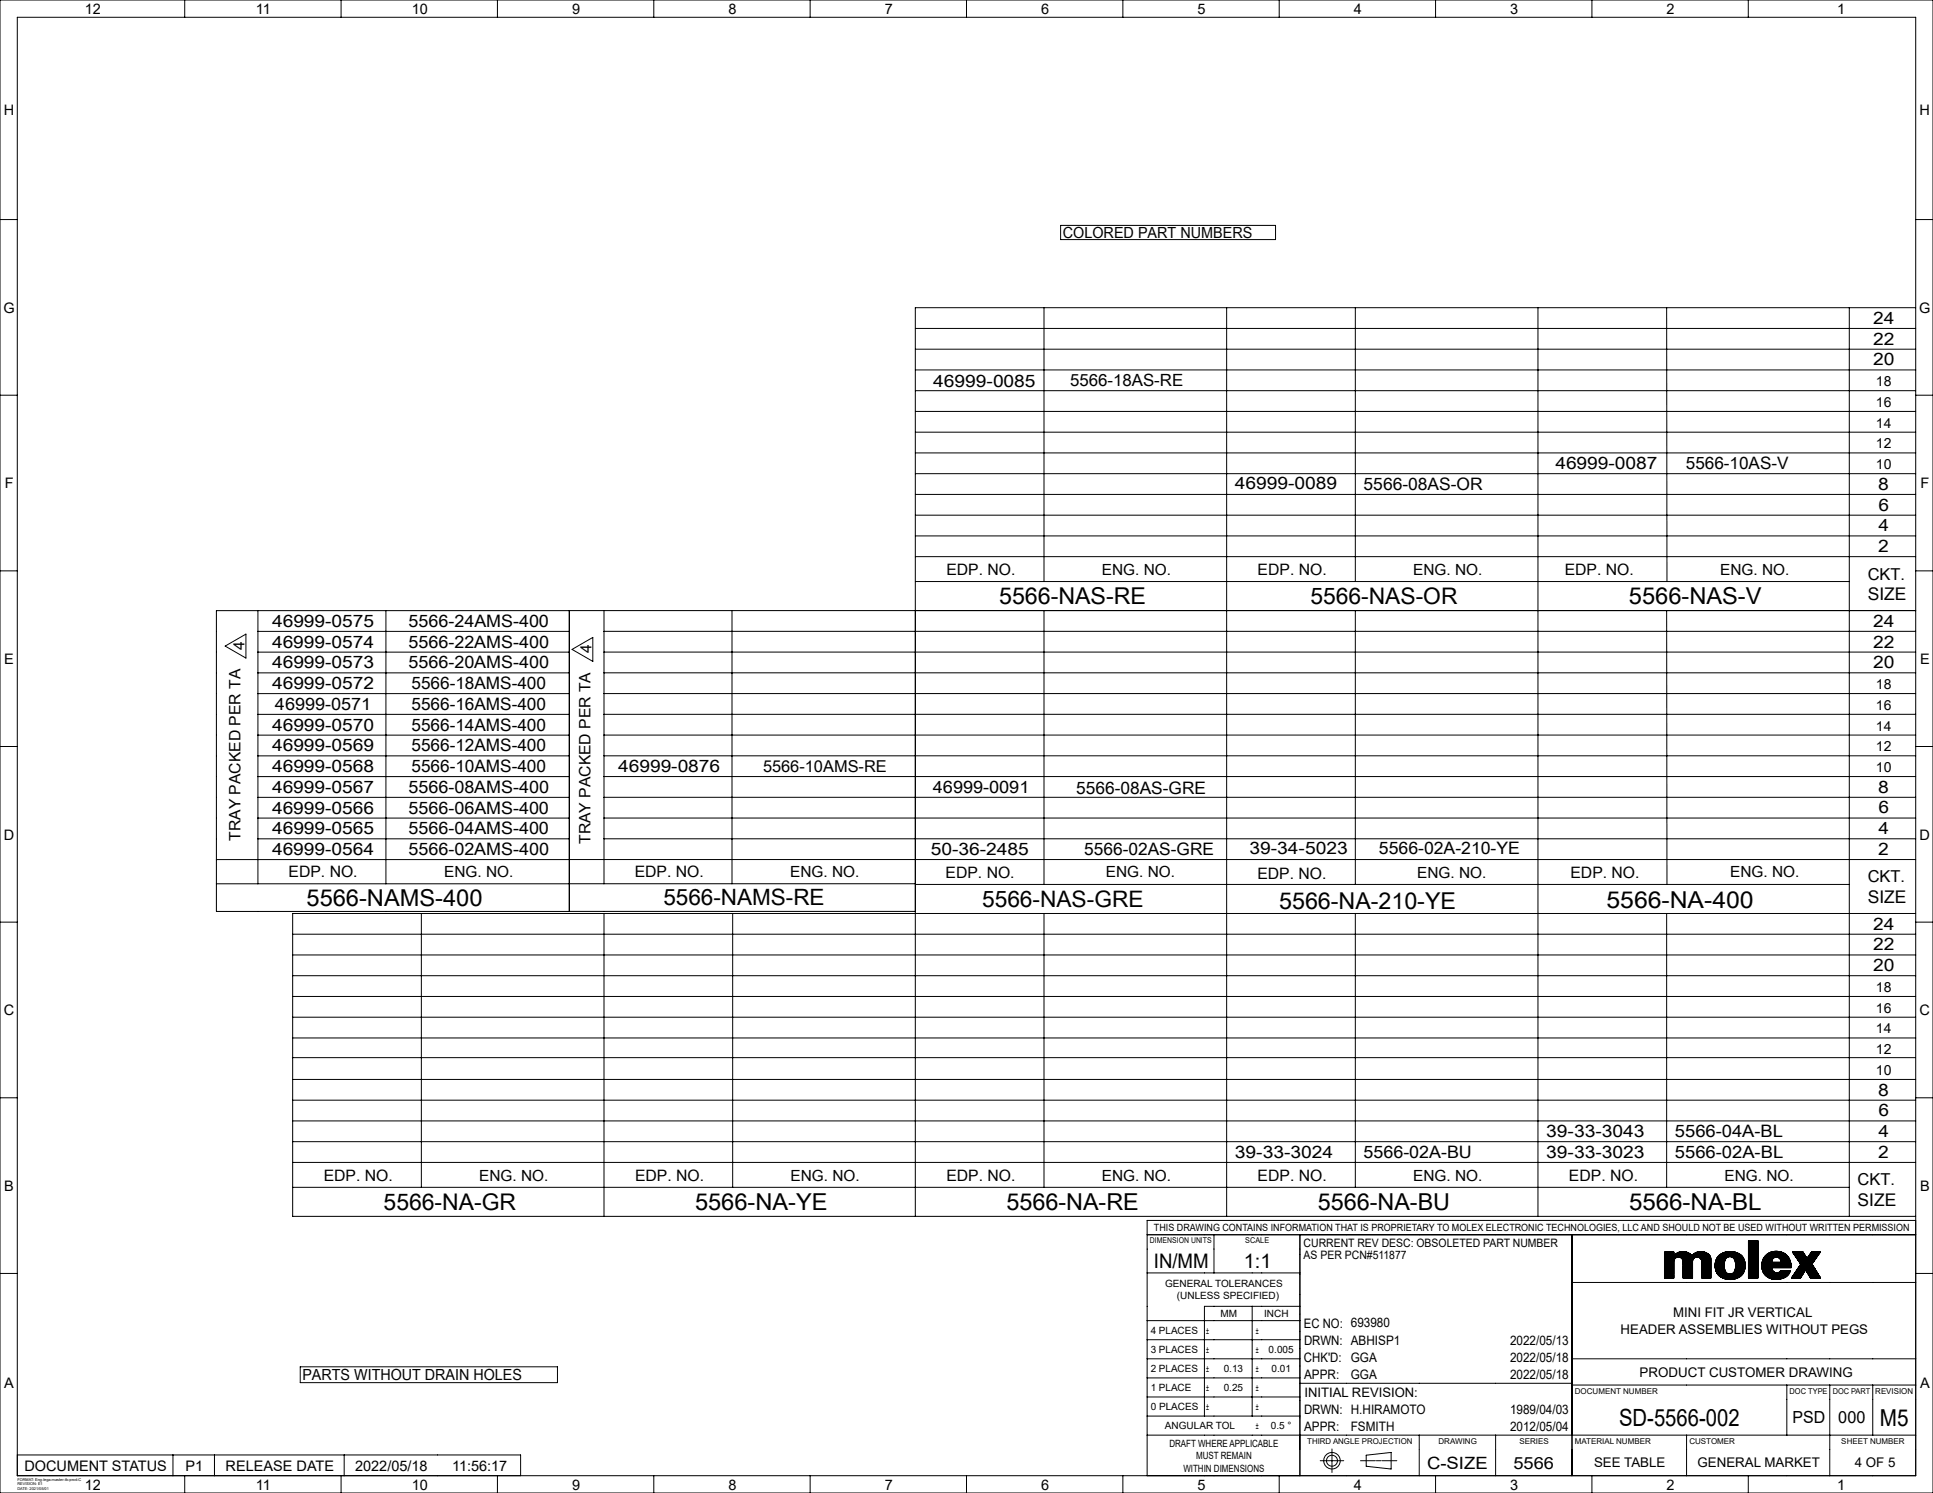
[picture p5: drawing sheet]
<svg xmlns="http://www.w3.org/2000/svg" width="559mm" height="432mm" viewBox="0 0 559 432" stroke-linecap="round" stroke-linejoin="round" font-family="sans-serif">
<g fill="none" stroke="#000" stroke-width=".29">
<path d="M0 0h558.8v431.8h-558.8zM5 5h548.8v421.8h-548.8zM53.4 0v5M98.6 0v5M143.8 0v5M189 0v5M234.2 0v5M279.4 0v5M324.6 0v5M369.8 0v5M415 0v5M460.2 0v5"/>
<path d="M505.4 0v5M0 63.5h5M306.6 65.2h62.1v4.1h-62.1zM553.8 63.5h5M264.6 95h289.2M301.8 89v79.2M354.6 89v262.8M391.8 89v79.2M444.6 89v262.8M481.8 89l.1 79.2M534.6 89v262.8M553.8 89h-289.2v262.8"/>
<path d="M0 114.3h5M264.6 119h289.2M264.6 113h289.2M264.6 107h289.2M264.6 101h289.2M553.8 114.3h5M264.6 137h289.2M264.6 131h289.2M264.6 125h289.2M264.6 155h289.2M264.6 149h289.2M264.6 143h289.2"/>
<path d="M0 165.1h5M74.6 176.6v79M111.6 176.6v79M174.6 176.6v79M211.6 176.6v79M264.6 168.2h270M264.6 161h289.2M301.8 176.6v79.2M391.8 176.6v79.2M481.8 176.6l.1 79.2M553.8 165.1h5M553.8 176.6h-389.2v87"/>
<path d="M65.1 186.9l6-3.5v6.9zM74.6 182.6h90M74.6 188.6h90M74.6 194.6h90M165.4 187.8l6-3.4v6.9zM174.6 182.6h90M264.6 182.6h289.2M553.8 188.6h-379.2M553.8 194.6h-379.2M0 215.9h5M74.6 200.6h90M74.6 206.6h90"/>
<path d="M74.6 212.6h90M74.6 218.6h90M553.8 215.9h5M553.8 200.6h-379.2M553.8 206.6h-379.2M553.8 212.6h-379.2M553.8 218.6h-379.2M74.6 224.6h90M74.6 230.6h90M74.6 236.6h90M553.8 224.6h-379.2M553.8 230.6h-379.2"/>
<path d="M553.8 236.6h-379.2M74.6 242.6h90M264.6 255.8h270M264.6 255.6h-202M553.8 242.6h-379.2M553.8 248.6h-491.2M0 266.7h5M84.6 276.2h469.2M84.6 270.2h469.2M121.8 264.2v79.2M174.6 264.2v87.6M211.8 264.2v79.2"/>
<path d="M264.6 263.6h-202v-87h102v87M301.8 264.2v79.2M391.8 264.2v79.2M481.8 264.2v79.2M553.8 266.7h5M553.8 264.2h-469.2v87.6h469.2M84.6 294.2h469.2M84.6 288.2h469.2M84.6 282.2h469.2M0 317.5h5M84.5 305.9h469.2M84.6 300.2h469.2"/>
<path d="M84.6 318.2h469.2M84.6 312.2h469.2M553.8 317.5h5M84.6 336.2h469.2M84.6 324.2h469.2M84.6 330.2h469.2M84.6 343.4h450M331.6 357.1h222.2M350.9 357.1v11.1M375.8 357.1v69.7M454.4 357.1v69.7M505.4 358.8h2.8"/>
<path d="M505.4 358.8v10.8M505.5 358.8l-.1 .1M505.6 358.8l-.2 .2M505.6 358.8l-.2 .3 .3-.3M505.7 358.8l-.3 .3M505.8 358.8l-.4 .4M505.9 358.8l-.5 .5M506 358.8l-.6 .6M506.1 358.8l-.7 .7M506.2 358.8l-.8 .8M506.3 358.8l-.9 .9M506.5 358.8l-1.1 1.1"/>
<path d="M506.6 358.8l-1.2 1.2M506.8 358.8l-1.4 1.4M506.9 358.8l-1.5 1.5M507.1 358.8l-1.7 1.7 1.7-1.7M507.2 358.8l-1.8 1.8M507.4 358.8l-2 2M507.5 358.8l-2.1 2.1M507.7 358.8l-2.3 2.3M507.8 358.8l-2.4 2.4M508 358.8l-2.6 2.6M508.1 358.8l-2.7 2.7M508.2 360l-2.8 2.8"/>
<path d="M508.2 359.9l-2.8 2.8M508.2 359.8l-2.8 2.8M508.2 359.7l-2.8 2.8M508.2 359.6l-2.8 2.8M508.2 359.5l-2.8 2.8M508.2 359.4l-2.8 2.8M508.2 359.3l-2.8 2.8M508.2 359.2l-2.8 2.8M508.2 359.1l-2.8 2.8M508.2 359l-2.8 2.8M508.2 358.9l-2.8 2.8M508.2 358.9l-2.8 2.7"/>
<path d="M508.2 358.8v10.8M553.8 353h-222.2v73.8M0 368.3h5M331.6 368.2h44.2M362 377.8v31.8M375.8 377.8h-27.6v31.8M454.4 370.9h99.4M481.2 369.2l2.7-2.7-2.7 2.8M481.2 368.1l2.7-2.6-2.7 2.8M481.2 366.9l5-4.9-5 5.1M481.2 365.7l2.7-2.7-2.7 2.8M481.2 365l2.7-2.7-2.7 2.8"/>
<path d="M481.2 364.2l2.1-2.1-2.1 2.1M481.2 363.5l1.4-1.4-1.4 1.4M481.2 363.2l1.1-1.1-1.1 1.1M481.2 362.5l.4-.4-.4 .4M481.2 369.6h2.7M481.2 362.1h2.7M481.2 362.1v7.5M481.2 362.1v.1M481.3 362.1l-.1 .1M481.3 362.1l-.1 .2M481.4 369.6l2.5-2.4-2.4 2.4M481.4 362.1l-.2 .3"/>
<path d="M481.7 362.1l-.5 .5M481.8 362.1l-.6 .7M481.9 362.1l-.7 .8M482 362.1l-.8 .8M482.1 362.1l-.9 1M482.1 369.6l1.8-1.6-1.7 1.6M482.4 362.1l-1.2 1.3M482.4 369.6l1.5-1.3-1.4 1.3M482.7 362.1l-1.5 1.6M482.8 362.1l-1.6 1.7M482.9 362.1l-1.7 1.8M483 362.1l-1.8 1.9"/>
<path d="M483.1 362.1l-1.9 2M483.2 369.6l.7-.6-.7 .6M483.4 362.1l-2.2 2.3M483.5 369.6l.4-.3-.3 .3M483.5 362.1l-2.3 2.4M483.7 362.1l-2.5 2.5M483.7 362.1l-2.5 2.6M483.8 362.1l-2.6 2.7M483.9 364.9a1.34 1.34 0 0 1 1.3-1.3 1.34 1.34 0 0 1 1.4 1.3M483.9 368.6l-1 1M483.9 368.5l-1.2 1.1M483.9 368.4l-1.3 1.2"/>
<path d="M483.9 368.1l-1.6 1.5M483.9 367.8l-1.9 1.8M483.9 367.7l-2 1.9M483.9 367.5l-2.1 2.1 2.1-2.1M483.9 367.4l-2.3 2.2M483.9 367.1l-2.6 2.5M483.9 366.9l-2.7 2.7M483.9 366.8l-2.7 2.8M483.9 366.8l-2.7 2.7M483.9 366.6l-2.7 2.8M483.9 366.3l-2.7 2.8M483.9 366.2l-2.7 2.8"/>
<path d="M483.9 366.2l-2.7 2.7M483.9 366l-2.7 2.8M483.9 365.9l-2.7 2.8M483.9 365.8l-2.7 2.8M483.9 365.7l-2.7 2.7M483.9 365.6l-2.7 2.8M483.9 365.3l-2.7 2.8M483.9 365.2l-2.7 2.8M483.9 365.1l-2.7 2.7M483.9 365l-2.7 2.7M483.9 364.9l-2.7 2.8M483.9 369.6h-.1"/>
<path d="M483.9 369.5l-.1 .1M483.9 369.5l-.2 .1M483.9 369.2l-.5 .4M483.9 369l-.6 .6M483.9 368.8l-.9 .8M483.9 368.7l-1 .9M483.9 364.9v4.7M483.9 362.1v1.1a3.4 3.4 0 0 1 5.2 0 3.4 3.4 0 0 1 4.9-.3M483.9 364.8l-2.7 2.7M483.9 362.9l-2.7 2.7M483.9 362.7l-2.7 2.8M483.9 362.6l-2.7 2.8"/>
<path d="M483.9 362.6l-2.7 2.7M483.9 362.4l-2.7 2.8M483.9 362.1l-2.7 2.8M483.9 364.7l-2.7 2.7M483.9 364.6l-2.7 2.8M484 364.4l-2.8 2.8M484 364.3l-2.8 2.8M484.5 362.6l-3.3 3.3M484.7 362.5l-3.5 3.5M485 362.3l-3.8 3.8M485.2 362.2l-4 4M485.4 362.2l-4.2 4.1"/>
<path d="M485.5 362.1l-4.3 4.3M485.6 362.1l-4.4 4.4M485.8 362l-4.6 4.6M485.9 362l-4.7 4.7M486 362l-4.8 4.8M486.3 362l-1.9 1.8M486.4 364.2l1.8-1.8-1.8 1.8M486.5 362l-1.8 1.7M486.6 364.9v4.7h2.7M486.6 362l-1.7 1.6M486.6 362l-1.6 1.6M486.7 362l-1.6 1.6"/>
<path d="M486.9 362l-1.7 1.6M486.9 362l-1.5 1.6 1.6-1.6M487.1 362l-1.6 1.6M487.2 362l-1.6 1.6M487.3 362.1l-1.6 1.5M487.4 369.6l1.9-1.8-1.9 1.8M487.4 362.1l-1.7 1.6M487.5 362.1l-1.7 1.6M487.5 362.1l-1.6 1.6M487.6 362.1l-1.7 1.7M487.7 362.2l-1.7 1.6M487.8 362.2l-1.7 1.7 1.7-1.7"/>
<path d="M487.9 362.3l-1.7 1.7M488 362.3l-1.8 1.7M488 362.3l-1.7 1.8M488.1 369.6l1.2-1.1-1.2 1.1M488.1 362.4l-1.8 1.7M488.3 362.5l-1.9 1.8M488.4 362.5l-1.9 1.9M488.4 362.6l-1.9 1.9M488.5 362.6l-2 1.9M488.5 362.6l-2 2M488.6 362.7l-2.1 2M488.6 362.7l-2 2.1"/>
<path d="M488.7 362.8l-2.1 2.1M488.8 362.8l-2.2 2.2M488.8 369.6l.5-.4-.4 .4M488.8 362.9l-2.2 2.3 2.3-2.3M488.9 363l-2.3 2.3M489 363l-2.4 2.5M489 363.1l-2.4 2.4M489 363.1l-2.4 2.5M489.1 369.6h.1M489.3 369.6v-4.7a1.34 1.34 0 0 1 1.3-1.3 1.34 1.34 0 0 1 1.4 1.3v4.7M489.3 369.6h.1M489.3 369.4l-.3 .2"/>
<path d="M489.3 369.3l-.3 .3M489.3 369l-.6 .6M489.3 368.9l-.7 .7M489.3 368.8l-.9 .8M489.3 368.7l-.9 .9M489.3 368.6l-1 1M489.3 368.3l-1.3 1.3M489.3 368.2l-1.5 1.4M489.3 368l-1.6 1.6 1.6-1.6M489.3 367.9l-1.8 1.7M489.3 367.6l-2.1 2M489.3 367.5l-2.2 2.1"/>
<path d="M489.3 367.3l-2.3 2.3 2.3-2.3M489.3 367.2l-2.5 2.4M489.3 367l-2.6 2.6M489.3 366.9l-2.7 2.7 2.7-2.6M489.3 366.6l-2.7 2.9M489.3 366.4l-2.7 2.8M489.3 366.3l-2.7 2.8M489.3 366.3l-2.7 2.7M489.3 366.1l-2.7 2.8M489.3 365.8l-2.7 3M489.3 365.7l-2.7 2.8M489.3 365.6l-2.7 2.8"/>
<path d="M489.3 365.5l-2.7 2.8M489.3 365.4l-2.7 2.8M489.3 365.3l-2.7 2.8M489.3 365.2l-2.7 2.8M489.3 365.1l-2.7 2.8M489.3 364.8l-2.7 3M489.3 364.7l-2.7 2.8M489.3 364.5l-2.7 2.9M489.4 364.4l-2.8 2.9M489.5 364.2l-2.9 3M489.7 362.6l-3.1 3.2M490.2 362.3l-3.6 3.6 3.4-3.5"/>
<path d="M490.2 363.6l1.6-1.6-1.9 1.7M490.4 362.2l-3.8 3.9M490.5 363.6l1.6-1.6-1.7 1.6M490.6 362.2l-4 4M490.7 362.1l-4.1 4.1M490.8 363.6l1.7-1.5-1.6 1.5M490.8 362.1l-4.2 4.3M491 362l-4.4 4.5M491.1 362l-4.5 4.5M491.2 362l-4.6 4.7M491.3 362l-4.7 4.8M491.5 362l-4.9 5 4.9-5"/>
<path d="M491.7 362l-5.1 5.1M491.7 364.2l1.8-1.7-1.7 1.7M491.9 364.6l1.9-1.9-1.9 1.9M491.9 362l-1.6 1.6M492 369.5l2.6-2.5-2.6 2.6M492 368.5l2.6-2.6-2.6 2.7M492 367.8l2.6-2.6-2.6 2.7M492 367l2.6-2.5-2.6 2.7M492 369.6h2.6M492.2 362l-1.6 1.6M492.3 362l-1.6 1.6M492.6 369.6l2-1.9-2 1.9"/>
<path d="M492.6 362.1l-1.6 1.5M492.7 362.1l-1.6 1.5M492.7 362.1l-1.5 1.6M492.8 362.2l-1.6 1.5M492.9 362.2l-1.6 1.5M493 362.2l-1.6 1.6M493 362.2l-1.5 1.6 1.6-1.5M493.2 362.3l-1.7 1.6M493.2 362.3l-1.6 1.7M493.3 362.4l-1.7 1.6M493.4 362.4l-1.7 1.7M493.6 362.5l-1.8 1.8"/>
<path d="M493.6 362.6l-1.7 1.7M493.7 362.6l-1.8 1.8M493.7 362.6l-1.8 1.9M493.9 362.8l-1.9 1.9M494 362.8l-2 2M494 362.9l.6 1.2M494 362.9l-2 2.1M494.1 362.9l-2.1 2.1M494.1 363l-2.1 2.1M494.2 363l-2.2 2.2M494.2 363.1l-2.2 2.2M494.2 363.1l-2.2 2.3"/>
<path d="M494.3 363.2l-2.3 2.3M494.3 363.2l-2.3 2.5M494.4 363.3l-2.4 2.4M494.4 363.4l-2.4 2.4M494.4 363.4l-2.4 2.6M494.5 363.5l-2.5 2.5M494.5 363.6l-2.5 2.5M494.5 363.7l-2.5 2.6M494.5 363.8l-2.5 2.8M494.6 364l-2.6 2.7M494.6 369.6h-.1M494.6 369.5l-.1 .1"/>
<path d="M494.6 369.4l-.2 .2M494.6 369.2l-.4 .4M494.6 369.1l-.5 .5M494.6 369l-.6 .6M494.6 368.9l-.7 .7M494.6 368.8l-.8 .8M494.6 368.7l-1 .9M494.6 368.5l-1.1 1.1M494.6 368.4l-1.3 1.2M494.6 368.3l-1.3 1.3M494.6 368.2l-1.4 1.4M494.6 368.1l-1.6 1.5"/>
<path d="M494.6 368l-1.6 1.6M494.6 367.9l-1.7 1.7M494.6 367.8l-1.9 1.8M494.6 367.5l-2.2 2.1M494.6 367.4l-2.3 2.2M494.6 367.3l-2.3 2.3M494.6 367.2l-2.5 2.4M494.6 367.1l-2.6 2.5M494.6 366.8l-2.6 2.6M494.6 366.7l-2.6 2.6M494.6 366.6l-2.6 2.6M494.6 366.5l-2.6 2.6"/>
<path d="M494.6 366.4l-2.6 2.6M494.6 366.2l-2.6 2.7 2.6-2.6M494.6 366.1l-2.6 2.6M494.6 365.8l-2.6 2.6M494.6 365.6l-2.6 2.7M494.6 365.5l-2.6 2.7 2.6-2.6M494.6 365.3l-2.6 2.7M494.6 365l-2.6 2.7M494.6 364.9l-2.6 2.7M494.6 364.9l-2.6 2.6M494.6 364.7l-2.6 2.7M494.6 364.6l-2.6 2.7"/>
<path d="M494.6 364.3l-2.6 2.7M494.6 364.2l-2.6 2.7M494.6 364.1l-2.6 2.6M494.6 364.1v5.5M496.3 363.8a4.3 4.3 0 0 0 1 5.4M497.1 362.9l-.5 .6M497.4 369.3l1.5-1.4-1.5 1.4M497.5 362.7l-1.1 1.1M497.7 362.5l-1.5 1.5M498 362.4l-1.9 1.9M498.1 362.4l-2 2M498.3 362.3l-2.3 2.2"/>
<path d="M498.4 366l-2.1 2.1M498.4 365.9l-2.1 2.2M498.4 366.1l-2 2.1M498.4 365.8l-2.1 2.2M498.4 366.2l-2 2.1M498.4 366.3l-2 2M498.4 365.7l-2.2 2.2M498.4 366.4l-1.9 2 2-1.9M498.4 365.5l-2.2 2.4M498.5 365.5l-2.4 2.3M498.5 366.5l-2 2M498.5 365.3l-2.4 2.4"/>
<path d="M498.5 362.2l-2.5 2.5M498.5 366.6l-1.9 2M498.5 366.7l-1.8 2 1.8-1.9M498.5 365.2l-2.4 2.5M498.5 365.1l-2.4 2.5M498.5 366.9l-1.8 1.8M498.5 365l-2.5 2.5M498.5 367l-1.7 1.8M498.6 362.2l-2.7 2.6M498.6 367.1l-1.8 1.7M498.6 367.1l-1.8 1.8M498.6 364.8l-2.6 2.6"/>
<path d="M498.6 367.2l-1.7 1.7M498.6 364.6l-2.6 2.7M498.6 367.3l-1.5 1.8M498.7 364.5l-2.7 2.7M498.7 367.5l-1.6 1.6M498.7 364.4l-.3 1.6 .3 1.5M498.7 364.4a1.47 1.47 0 0 1 1.4-1 1.47 1.47 0 0 1 1.4 1M498.7 364.4l-2.8 2.8M498.7 362.1l-2.8 2.9M498.8 367.7l-1.6 1.5M498.8 367.8l-1.5 1.4M498.9 364.1l-3 3"/>
<path d="M498.9 362.1l-3 3M498.9 367.9l-1.4 1.5M499 368l-1.4 1.4M499 368.1l-1.3 1.3M499.1 362.1l-3.3 3.2M499.1 368.1l-1.4 1.4M499.1 362l-3.3 3.3M499.2 368.2l-1.4 1.3M499.2 368.2l-1.3 1.3M499.3 368.3l-1.4 1.3M499.3 362l-3.5 3.5M499.3 368.3l-1.3 1.3"/>
<path d="M499.4 362l-3.6 3.6M499.4 368.3l-1.3 1.3M499.5 368.4l-1.3 1.3 1.3-1.3M499.5 362l-3.7 3.7M499.6 362l-3.8 3.8M499.6 368.4l-1.3 1.3M499.7 368.4l-1.3 1.4 1.4-1.3M499.8 362l-4 3.9M499.9 368.5l-1.4 1.3M499.9 361.9l-4.1 4.1M499.9 361.9l-4.1 4.2M500 368.5l-1.4 1.3"/>
<path d="M500 368.5l-1.3 1.4M500.1 361.9l-4.3 4.3M500.2 368.5l-1.5 1.4M500.2 361.9l-4.4 4.4M500.2 361.9l-4.4 4.5M500.3 368.5l-1.5 1.4M500.3 363.5l1.4-1.3-1.3 1.3M500.4 368.5l-1.5 1.4M500.4 361.9l-4.6 4.6M500.5 362l-4.7 4.7 4.7-4.7M500.5 368.4l-1.5 1.5M500.6 362l-4.8 4.8"/>
<path d="M500.7 368.4l-1.6 1.6M500.8 362l-4.9 4.9M500.9 362l-5 5M501 362l-1.7 1.7M501.1 362l-1.6 1.5M501.2 362l-1.5 1.5M501.3 362.1l-1.5 1.4M501.4 362.1l-1.5 1.3M501.5 362.1l-1.4 1.3M501.5 364.4a3.2 3.2 0 0 1-.9 4 1.47 1.47 0 0 1-1.9-.9M501.5 362.1l-1.3 1.3M501.5 364.5l1.7-1.6-1.7 1.7"/>
<path d="M501.6 362.1l-1.4 1.3M501.8 362.2l-1.3 1.3M501.9 362.2l-1.3 1.3M502 362.3l-1.3 1.3M502.1 362.3l-1.3 1.3M502.2 362.4l-1.3 1.3M502.3 362.4l-1.4 1.3M502.3 362.4l-1.3 1.3M502.4 362.5l-1.4 1.3M502.5 362.5l-1.4 1.3M502.5 362.5l-1.3 1.4M502.6 362.6l-1.4 1.4"/>
<path d="M502.7 362.6l-1.4 1.5M502.8 362.7l-1.5 1.4M502.9 362.7l-1.5 1.6 1.5-1.6M503 362.8l-1.6 1.5M503 362.8a4.1 4.1 0 0 1 1.1 5.1 4.1 4.1 0 0 1-4.7 2.1l-2.1-.8M503 362.8a4.9 4.9 0 0 0-6.7 1M503.1 362.8l-1.6 1.6M503.2 363l-1.6 1.6M503.3 363l-1.7 1.7M503.3 363l-1.7 1.8M503.4 363.1l-1.8 1.8M503.5 363.1l-1.9 1.9"/>
<path d="M503.5 363.2l-1.8 1.8M503.5 363.2l-1.8 1.9M503.6 363.3l-1.9 1.9M503.6 363.3l-1.9 2M503.7 363.4l-2 2M503.7 363.4l-2 2.1M503.7 368.6l-.5 .5M503.8 363.5l-2.1 2.1 2.1-2M503.8 363.6l-2 2.2M503.9 363.7l-2.1 2.2M503.9 363.8l-2.1 2.2M504 368.2l-1.1 1.1"/>
<path d="M504 363.8l-2.2 2.3M504 363.9l-2.2 2.3M504 364l-2.3 2.3M504.1 364l-2.4 2.4M504.1 368l-1.5 1.5M504.1 364.1l-2.4 2.4M504.1 367.9l-1.6 1.6M504.1 364.2l-2.4 2.4M504.2 364.2l-2.5 2.6M504.2 364.3l-2.5 2.6M504.2 367.7l-2 1.9M504.2 364.4l-2.6 2.6"/>
<path d="M504.3 364.5l-2.7 2.7M504.3 367.5l-2.3 2.2M504.3 364.5l-2.7 2.8M504.3 364.6l-2.8 2.8M504.3 364.7l-2.9 2.9M504.3 367.3l-2.4 2.5M504.4 364.8l-3 3M504.4 367.2l-2.6 2.6M504.4 364.8l-5.2 5.2 1.6-1.7M504.4 364.9l-5.1 5.1M504.4 367.1l-2.8 2.8M504.4 365l-5 5"/>
<path d="M504.4 366.9l-3 3M504.4 365.1l-4.8 4.9 4.9-4.8M504.5 366.8l-3.1 3.1M504.5 365.3l-4.8 4.8M504.5 366.7l-3.3 3.3M504.5 365.4l-4.7 4.7M504.5 366.5l-3.4 3.5M504.5 365.5l-4.5 4.6M504.5 366.4l-3.6 3.6M504.5 365.6l-4.4 4.5M504.5 366.4l-3.7 3.6M504.5 366.2l-3.8 3.8"/>
<path d="M504.5 365.7l-4.3 4.4M504.5 365.8l-4.2 4.3M504.5 366.1l-3.9 4M504.5 366l-4 4.1M504.5 365.9l-4.1 4.2M505.4 369.6h2.8M508.2 369.6h-.1M508.2 369.5l-.1 .1M508.2 369.5l-.2 .1M508.2 369.4l-.3 .2M508.2 369.3l-.4 .3M508.2 369.2l-.4 .4"/>
<path d="M508.2 369.1l-.6 .5M508.2 369l-.6 .6M508.2 368.9l-.7 .7M508.2 368.8l-.9 .8M508.2 368.7l-.9 .9M508.2 368.6l-1 1M508.2 368.5l-1.2 1.1M508.2 368.4l-1.3 1.2M508.2 368.3l-1.3 1.3M508.2 368.2l-1.5 1.4M508.2 368.1l-1.6 1.5M508.2 368l-1.6 1.6"/>
<path d="M508.2 367.9l-1.7 1.7M508.2 367.8l-1.9 1.8M508.2 367.6l-2 2 2-1.9M508.2 367.5l-2.2 2.1M508.2 367.4l-2.3 2.2M508.2 367.3l-2.3 2.3M508.2 367.2l-2.5 2.4M508.2 367.1l-2.6 2.5M508.2 366.9l-2.7 2.7M508.2 366.9l-2.8 2.7M508.2 366.8l-2.8 2.8M508.2 366.6l-2.8 2.8"/>
<path d="M508.2 366.6l-2.8 2.7M508.2 366.5l-2.8 2.8M508.2 366.3l-2.8 2.8M508.2 366.3l-2.8 2.7M508.2 366.2l-2.8 2.8M508.2 366l-2.8 2.8M508.2 365.9l-2.8 2.8M508.2 365.9l-2.8 2.7M508.2 365.7l-2.8 2.8M508.2 365.6l-2.8 2.8M508.2 365.6l-2.8 2.7M508.2 365.4l-2.8 2.8"/>
<path d="M508.2 365.3l-2.8 2.8M508.2 365.2l-2.8 2.8M508.2 365.1l-2.8 2.8M508.2 365l-2.8 2.8M508.2 364.9l-2.8 2.8M508.2 364.8l-2.8 2.8M508.2 364.7l-2.8 2.8M508.2 364.6l-2.8 2.8M508.2 364.5l-2.8 2.8M508.2 364.4l-2.8 2.8M508.2 364.3l-2.8 2.8M508.2 364.2l-2.8 2.8"/>
<path d="M508.2 364.1l-2.8 2.8M508.2 364l-2.8 2.8M508.2 363.9l-2.8 2.8M508.2 363.8l-2.8 2.8M508.2 363.7l-2.8 2.8M508.2 363.6l-2.8 2.8M508.2 363.5l-2.8 2.8M508.2 363.4l-2.8 2.7M508.2 363.3l-2.8 2.8M508.2 363.2l-2.8 2.8M508.2 363.1l-2.8 2.7M508.2 363l-2.8 2.8"/>
<path d="M508.2 362.9l-2.8 2.8M508.2 362.7l-2.8 2.8M508.2 362.7l-2.8 2.7M508.2 362.6l-2.8 2.8M508.2 362.4l-2.8 2.8M508.2 362.4l-2.8 2.7M508.2 362.3l-2.8 2.8M508.2 362.1l-2.8 2.8M508.2 362.1l-2.8 2.7M508.2 362l-2.8 2.8M508.2 361.8l-2.8 2.8M508.2 361.7l-2.8 2.8"/>
<path d="M508.2 361.7l-2.8 2.7M508.2 361.6l-2.8 2.7M508.2 361.4l-2.8 2.8M508.2 361.4l-2.8 2.7M508.2 361.3l-2.8 2.7M508.2 361.1l-2.8 2.8M508.2 361l-2.8 2.8M508.2 361l-2.8 2.7M508.2 360.8l-2.8 2.8M508.2 360.7l-2.8 2.8M508.2 360.7l-2.8 2.7M508.2 360.5l-2.8 2.8"/>
<path d="M508.2 360.4l-2.8 2.8M508.2 360.3l-2.8 2.8M508.2 360.1l-2.8 2.9 2.8-2.8M509.3 366.1l4.3-4.2-4.3 4.3M509.3 365.7l3.9-3.8-3.9 3.9M509.3 366.4l4.6-4.5-4.6 4.6M509.3 366.5l.5 1.6M509.3 366.8l4.9-4.8-4.8 4.8M509.6 367.8l2.8-2.7-2.7 2.7M509.8 368.1l1.1 1.2 1 .5 1.1 .2M510.9 362.7l-.8 .8M511.2 362.5l-1.3 1.3"/>
<path d="M511.4 362.4l-1.6 1.6M511.6 362.3l-1.9 1.9M511.8 362.2a4.1 4.1 0 0 0-2.5 4.3M511.8 362.2l-2.2 2.2M511.9 362.2l-2.3 2.3M512.1 362.1l-2.6 2.6M512.2 364.9l-2.6 2.7M512.2 365l-2.6 2.6M512.2 364.8l-2.7 2.7M512.2 366.8l-1.9 1.9M512.2 366.9l-1.8 1.9M512.2 364.6l-2.7 2.8"/>
<path d="M512.2 362.1l-2.7 2.7M512.2 367l-1.8 1.9M512.3 365.1l-2.7 2.6M512.3 364.5l-2.8 2.8M512.3 367.1l-1.9 1.8M512.3 367.1l-1.8 1.9M512.3 367.2l-1.8 1.8M512.3 364.3l-2.8 3M512.4 367.3l-1.8 1.8M512.4 367.4l-1.8 1.7M512.4 369.9l2.6-2.4-2.5 2.4M512.4 362l-3 3"/>
<path d="M512.4 367.4l-1.7 1.7M512.5 362l-3.1 3.1M512.5 367.5l-1.7 1.7M512.5 366.6l1.7-1.5-1.6 1.5M512.5 367.6l-1.6 1.7M512.6 365.1l-2.9 2.8M512.6 364a1.34 1.34 0 0 1 1.5-.3 1.34 1.34 0 0 1 .8 1.4h-2.7zM512.6 362l-3.2 3.2M512.6 367.7l-1.7 1.6M512.7 367.7l-1.6 1.7 1.6-1.6M512.7 365.1l-3 2.9M512.8 361.9l-3.5 3.5"/>
<path d="M512.8 365.1l-3 3M512.8 367.8l-1.7 1.6M512.8 367.9l-1.6 1.6M512.8 361.9l-3.5 3.6M512.9 367.9l-1.7 1.6M513 361.9l-3.7 3.7M513 365.1l-3.2 3.1M513 368l-1.7 1.5M513 368l-1.6 1.6M513 370l2.7-2.5-2.6 2.5M513.1 365.1l-3.2 3.2M513.1 368l-1.7 1.6"/>
<path d="M513.2 363.6l1.5-1.5-1.7 1.6M513.2 368.1l-1.7 1.5M513.3 368.1l-1.7 1.6M513.3 365.1l-3.3 3.3M513.3 361.9l-4 4M513.3 368.1l-1.6 1.6M513.4 365.1l-3.4 3.4M513.4 361.9l-4.1 4.1M513.4 368.1l-1.7 1.6M513.5 365.1l-3.4 3.4M513.5 368.1l-1.7 1.7M513.6 368.1l-1.7 1.7"/>
<path d="M513.6 365.1l-3.5 3.5M513.7 368.1l-1.7 1.7M513.7 365.1l-3.5 3.5M513.7 361.9l-4.4 4.4M513.8 365.1l-3.6 3.6M513.8 368.1l-1.8 1.7M513.9 365.1l-1.6 1.5M514 368.1l-1.9 1.8M514 361.9l-4.7 4.7M514 365.1l-1.6 1.5M514.1 366.6l3-2.9-3 2.9M514.1 361.9l-4.8 4.8"/>
<path d="M514.2 368l-1.9 1.9 1.7-1.8M514.3 365.1l-1.6 1.5M514.3 362l-4.9 4.9M514.4 365.1l-1.6 1.5M514.4 362l-5 5M514.5 364l1.5-1.4-1.5 1.4M514.5 362l-5.1 5.1M514.5 365.1l-1.6 1.5M514.6 365.1l-1.6 1.5M514.6 362l-5.2 5.2M514.7 364.2l1.5-1.4-1.5 1.5M514.7 365.1l-1.6 1.5"/>
<path d="M514.8 367.5h2.8l-.4 .9-1.2 1.1M514.8 367.5h-.1M514.8 365.1l-1.6 1.5M514.8 362.1l-1.6 1.5M514.8 367.5l-.2 .2M514.9 362.1l1.3 .7 1 1.1M514.9 362.1l-1.6-.2-1.5 .3M514.9 364.8l1.7-1.7-1.7 1.8M514.9 362.1l-1.5 1.5M515 362.1l-1.5 1.5M515.1 362.2l-1.5 1.4M515.1 369.8l2.3-2.3-2.5 2.4"/>
<path d="M515.1 367.5l-2.6 2.5M515.1 362.2l-1.4 1.4M515.2 367.5l-2.6 2.5M515.2 362.2l-1.4 1.4M515.3 362.2l-1.4 1.4M515.3 367.5l-2.6 2.5M515.4 362.3l-1.5 1.3M515.4 367.5l-2.5 2.5M515.4 362.3l-1.4 1.4M515.5 367.5l-2.6 2.5M515.5 362.3l-1.4 1.4M515.6 362.4l-1.4 1.4 1.4-1.4"/>
<path d="M515.7 362.4l-1.4 1.4M515.8 362.5l-1.4 1.4M515.8 367.5l-2.6 2.5M515.9 367.5l-2.6 2.5M516 367.5l-2.6 2.5M516 369.5l-1.4 .4-1.6 .1M516 362.6l-1.4 1.5M516.1 362.7l-1.5 1.4M516.1 367.5l-2.6 2.5M516.2 367.5l-2.6 2.5M516.3 362.8l-1.6 1.5M516.3 362.9l-1.5 1.5"/>
<path d="M516.3 367.5l-2.6 2.5M516.4 362.9l-1.6 1.6M516.4 367.5l-2.6 2.5M516.5 363l-1.6 1.6M516.5 363l-1.6 1.7M516.5 367.5l-2.6 2.5M516.7 363.2l-1.8 1.8M516.7 363.2l-3.4 3.4M516.7 363.3l-3.3 3.3M516.8 363.3l-3.3 3.3M516.8 367.5l-2.8 2.5M516.9 363.4l-3.3 3.2"/>
<path d="M516.9 363.5l-3.1 3.1M516.9 367.5l-2.5 2.5M517 363.6l-3.1 3M517 368.6l-.5 .5M517.1 367.5l-2.6 2.4M517.1 363.8l-2.9 2.8M517.1 367.5l-2.4 2.4M517.1 363.8l-2.7 2.8M517.2 363.9l-2.8 2.7M517.2 368.4l-.9 .9M517.2 363.9l.5 1.3 .1 1.4h-5.6a1.38 1.38 0 0 0 1 1.5 1.38 1.38 0 0 0 1.6-.6M517.2 364l-2.7 2.6"/>
<path d="M517.2 367.5l-2.5 2.4M517.2 364l-2.5 2.6M517.3 364.1l-2.5 2.5M517.3 364.2l-2.5 2.4M517.3 368.1l-1.3 1.4M517.3 364.2l-2.3 2.4M517.4 364.3l-2.3 2.3M517.4 364.4l-2.3 2.2M517.4 364.5l-2.1 2.1M517.4 367.9l-1.6 1.7M517.5 364.5l-2.1 2.1M517.5 364.6l-2 2"/>
<path d="M517.5 367.7l-1.9 1.9M517.5 364.7l-1.9 1.9M517.5 367.6l-2 2.1M517.5 367.5l-2.4 2.3M517.5 364.8l-1.8 1.8M517.6 364.9l-1.8 1.7M517.6 367.5l-2.3 2.2M517.6 364.9l-1.7 1.7M517.6 365l-1.6 1.6M517.6 365.1l-1.5 1.5M517.7 365.2l-1.4 1.4M517.7 365.3l-1.3 1.3"/>
<path d="M517.7 365.4l-1.2 1.2M517.7 365.5l-1.1 1.1M517.7 365.6l-1 1M517.8 365.7l-1 .9M517.8 365.7l-.9 .9M517.8 365.8l-.8 .8M517.8 365.9l-.7 .7M517.8 366.1l-.6 .5M517.8 366.1l-.5 .5M517.8 366.2l-.4 .4M517.8 366.3l-.3 .3M517.8 366.6h.1"/>
<path d="M517.8 366.5l-.1 .1M517.8 366.4l-.2 .2M517.9 369.6h2.6l1.5-2.4 1.4 2.4M518.3 362.1l-.1 .1M518.4 362.1l-.1 .1M518.5 362.1l-.2 .2M518.6 362.1l-.3 .2M518.7 362.1l-.3 .3 .3-.3M518.9 362.1l-.4 .4M519 362.1l-.5 .5M519.1 362.1l-.5 .6M519.1 363.5l1.5-1.4-1.4 1.5"/>
<path d="M519.2 367.7l5.6-5.6-5.7 5.7M519.2 362.1l-.6 .6M519.3 362.1l-.7 .7M519.4 362.1l-.7 .7M519.6 362.1l-.8 .8M519.7 362.1l-.9 .9M519.8 362.1l-.9 1M519.9 362.1l-1 1.1 1.1-1.1M520 364.8l1.8-1.7-1.7 1.8M520.1 362.1l-1.1 1.2M520.2 362.1l-1.2 1.2M520.3 362.1l-1.3 1.3"/>
<path d="M520.3 365.3l1.8-1.7-1.7 1.7M520.4 362.1l-1.3 1.3M520.6 369.5l-.1 .1M520.7 362.1l-1.5 1.5M520.8 369.2l-.5 .4M520.8 362.1l-1.5 1.6M520.9 369l-.6 .6M521 362.1l-1.7 1.7M521 368.9l-.8 .7M521.1 368.7l-.9 .9M521.1 362.1l-1.7 1.8M521.2 362.1h-3l2.4 3.5-2.7 4"/>
<path d="M521.2 362.1l1.2 1.9 1.3-1.9h2.5l-2.4 3.5M521.2 362.1l-1.8 1.8M521.3 362.2l-1.8 1.8M521.3 368.4l-1.3 1.2M521.3 362.3l-1.7 1.8M521.4 362.4l-1.8 1.8M521.4 362.5l-1.7 1.8M521.5 368.1l-1.6 1.5M521.5 362.6l-1.8 1.8M521.5 362.6l-1.7 1.8M521.6 362.7l-1.8 1.8M521.6 362.7l-1.7 1.8"/>
<path d="M521.6 362.8l-1.7 1.8M521.7 362.9l-1.8 1.8M521.7 362.9l-1.7 1.8M521.8 367.6l-2 2 1.9-1.8M521.8 363l-1.8 1.8M521.9 363.2l-1.8 1.8M521.9 363.3l-1.7 1.7M521.9 363.3l-1.7 1.8M522 363.4l-1.7 1.8M522.1 363.6l-1.6 1.8 1.7-1.7M522.2 367.6l1.8-1.7-1.8 1.8M522.2 363.7l-1.7 1.8"/>
<path d="M522.3 363.8l-1.7 1.8M522.3 363.9l-1.9 1.9M523.1 369.1l1.8-1.7-1.8 1.8M523.4 369.6h2.9M523.5 362.3l.3-.2-.4 .4M523.8 365.6l2.5 4M523.8 365.6l-1.7 1.8M523.8 362.1l-.6 .6M523.9 365.7l-1.8 1.8M523.9 362.1l-.8 .8M523.9 365.5l-1.9 1.8M523.9 365.8l-1.7 1.8"/>
<path d="M524 362.1l-1.2 1.2M524 365.9l-1.7 1.8M524.1 366l-1.8 1.8M524.1 366l-1.7 1.9M524.1 362.1l-1.6 1.6M524.1 366.1l-1.7 1.8M524.2 365.1l-4.6 4.5M524.2 366.2l-1.8 1.8M524.2 362.1l-3.9 3.9M524.2 366.3l-1.7 1.7M524.3 366.3l-1.8 1.8M524.3 366.4l-1.7 1.8"/>
<path d="M524.3 362.1l-4.2 4.3M524.3 369.6l1.3-1.1-1.2 1.1M524.3 366.5l-1.7 1.7M524.4 366.5l-1.8 1.8M524.4 366.6l-1.7 1.8M524.4 362.1l-4.6 4.6M524.5 364.7l-5 4.9M524.5 366.6l-1.8 1.8M524.5 366.7l-1.8 1.8M524.5 362.1l-4.8 4.8M524.5 366.8l-1.7 1.8M524.6 366.8l-1.7 2"/>
<path d="M524.6 364.5l-5.2 5.1M524.6 362.1l-5.2 5.2M524.7 367l-1.8 1.9 1.8-1.8M524.8 367.1l-1.8 1.8M524.8 367.2l-1.8 1.8M524.8 367.3l-1.7 1.8M524.9 364.1l-5.6 5.5M524.9 362.1l-6.1 6.1M525 367.5l-1.8 1.8M525 367.6l-1.7 1.8M525 362.1l-6.4 6.5M525.1 369.6l.7-.7-.7 .7"/>
<path d="M525.1 367.6l-1.8 1.9M525.1 367.7l-1.8 1.8M525.1 367.8l-1.7 1.8M525.2 362.1l-6.9 6.8M525.2 363.7l-6 5.9M525.2 367.8l-1.8 1.8M525.2 362.1l-7 7M525.2 367.9l-1.7 1.7M525.3 368l-1.7 1.6M525.3 368l-1.6 1.6M525.3 362.1l-7.3 7.4M525.3 368.1l-1.5 1.5"/>
<path d="M525.4 368.2l-1.4 1.4 1.4-1.4M525.5 368.3l-1.4 1.3M525.5 368.4l-1.3 1.2M525.6 363.1l-6.5 6.5 6.3-6.3M525.6 368.5l-1.1 1.1M525.6 362.1l-7.7 7.5M525.7 368.6l-1.1 1M525.7 368.6l-1 1M525.7 368.7l-.9 .9M525.7 362.1l-7.5 7.5M525.8 368.8l-.9 .8M525.8 369.6l.3-.2-.2 .2"/>
<path d="M525.9 362.7l-7 6.9M525.9 362.1l-7.6 7.5M525.9 369l-.7 .6M525.9 362.1l-7.5 7.5M525.9 369.1l-.5 .5M526 369.1l-.6 .5M526 369.2l-.5 .4M526 362.1l-7.5 7.5M526.1 369.3l-.5 .3M526.1 369.6h.1M526.1 369.3l-.3 .3M526.1 362.3l-7.3 7.3"/>
<path d="M526.2 369.4l-.2 .2 .2-.1M526.2 362.1l-7.6 7.5M526.2 362.1l-7.5 7.5M526.3 369.6h-.1M553.8 368.3h5M86.8 395.3h74.4v4.6h-74.4zM331.6 393h44.2M331.6 382h44.2M331.6 387.5h44.2M331.6 398.5h44.2M454.4 393h99.4M331.6 415.1h222.2"/>
<path d="M331.6 404h44.2M331.6 409.6h44.2M375.8 400.1h78.6M385.1 419.1v2.8M410.3 415.1v11.7M432.4 415.1v11.7M454.4 400.6h99.4M487.6 415.1v11.7M516.5 400.6v14.5M529 400.6v26.2M541.4 400.6v14.5M5 420.8h145.5v6"/>
<path d="M50 420.8v6M53.4 426.8v5M62 420.8v6M98.6 426.8v5M99.5 420.8v6M143.8 426.8v5M189 426.8v5M234.2 426.8v5M279.4 426.8v5M324.6 426.8v5M369.8 426.8v5M381.7 422.5h2.8"/>
<path d="M384.7 422.5h.7M385.1 422.1v.7M385.1 423v2.9M385.6 422.5h2.9M393.3 422.5h4.3M394.9 420.9l7.2-.8v4.8l-7.2-.8zM397.9 422.5h1.3M399.5 422.5h4.3M415 426.8v5M460.2 426.8v5M505.4 426.8v5"/>
<circle cx="385.1" cy="422.5" r="2.4"/>
<circle cx="385.1" cy="422.5" r="1.6"/>
</g>
<text font-size="6.9" x="468.1" y="412.4">SD-5566-002</text>
<g font-size="6.7">
<text x="288.8" y="174.7">5566-NAS-RE</text>
<text x="470.9" y="174.7">5566-NAS-V</text>
<text x="88.6" y="261.9">5566-NAMS-400</text>
<text x="369.8" y="262.9">5566-NA-210-YE</text>
<text x="464.4" y="262.6">5566-NA-400</text>
<text x="200.9" y="349.9">5566-NA-YE</text>
<text x="290.9" y="349.9">5566-NA-RE</text>
<text x="381" y="349.9">5566-NA-BU</text>
<text x="471" y="349.9">5566-NA-BL</text>
<text x="543.4" y="412.3">M5</text>
</g>
<g font-size="6.6">
<text x="378.8" y="174.7">5566-NAS-OR</text>
<text x="283.9" y="262.4">5566-NAS-GRE</text>
<text x="110.9" y="349.9">5566-NA-GR</text>
</g>
<text font-size="6.5" x="191.8" y="261.9">5566-NAMS-RE</text>
<g font-size="5.8">
<text x="333.6" y="366.8">IN/MM</text>
<text x="359.6" y="366.8">1:1</text>
</g>
<g font-size="5">
<text x="541.5" y="93.7">24</text>
<text x="541.5" y="99.7">22</text>
<text x="541.5" y="105.7">20</text>
<text x="269.8" y="111.8">46999-0085</text>
<text x="449.6" y="135.7">46999-0087</text>
<text x="357" y="141.6">46999-0089</text>
<text x="394.2" y="141.7">5566-08AS-OR</text>
<text x="543" y="141.7">8</text>
<text x="543" y="147.7">6</text>
<text x="543" y="153.7">4</text>
<text x="543" y="159.7">2</text>
<text x="539.9" y="173.6">SIZE</text>
<text x="78.6" y="181.3">46999-0575</text>
<text x="118.1" y="181.3">5566-24AMS-400</text>
<text x="541.5" y="181.3">24</text>
<text x="78.6" y="187.3">46999-0574</text>
<text x="118.1" y="187.3">5566-22AMS-400</text>
<text x="541.5" y="187.3">22</text>
<text x="78.6" y="193.3">46999-0573</text>
<text x="118.1" y="193.3">5566-20AMS-400</text>
<text x="541.5" y="193.3">20</text>
<text x="78.6" y="199.3">46999-0572</text>
<text x="118.9" y="199.3">5566-18AMS-400</text>
<text x="79.5" y="205.3">46999-0571</text>
<text x="119" y="205.3">5566-16AMS-400</text>
<text x="78.6" y="211.3">46999-0570</text>
<text x="119" y="211.3">5566-14AMS-400</text>
<text x="78.6" y="217.3">46999-0569</text>
<text x="118.9" y="217.3">5566-12AMS-400</text>
<text x="78.6" y="223.3">46999-0568</text>
<text x="118.9" y="223.3">5566-10AMS-400</text>
<text x="178.7" y="223.3">46999-0876</text>
<text x="78.6" y="229.3">46999-0567</text>
<text x="118.1" y="229.3">5566-08AMS-400</text>
<text x="269.7" y="229.2">46999-0091</text>
<text x="311.1" y="229.5">5566-08AS-GRE</text>
<text x="543" y="229.3">8</text>
<text x="78.6" y="235.3">46999-0566</text>
<text x="118.1" y="235.3">5566-06AMS-400</text>
<text x="543" y="235.3">6</text>
<text x="78.6" y="241.3">46999-0565</text>
<text x="118.1" y="241.3">5566-04AMS-400</text>
<text x="543" y="241.3">4</text>
<text x="78.6" y="247.3">46999-0564</text>
<text x="118.1" y="247.3">5566-02AMS-400</text>
<text x="269.1" y="247.4">50-36-2485</text>
<text x="313.5" y="247.3">5566-02AS-GRE</text>
<text x="361.2" y="247">39-34-5023</text>
<text x="398.6" y="247">5566-02A-210-YE</text>
<text x="543" y="247.3">2</text>
<text x="539.9" y="261.2">SIZE</text>
<text x="541.5" y="268.9">24</text>
<text x="541.5" y="274.9">22</text>
<text x="541.5" y="280.9">20</text>
<text x="543" y="316.9">8</text>
<text x="543" y="322.9">6</text>
<text x="447" y="328.9">39-33-3043</text>
<text x="484.2" y="328.9">5566-04A-BL</text>
<text x="543" y="328.9">4</text>
<text x="357" y="334.9">39-33-3024</text>
<text x="394.2" y="334.9">5566-02A-BU</text>
<text x="447" y="334.9">39-33-3023</text>
<text x="484.2" y="334.9">5566-02A-BL</text>
<text x="543" y="334.9">2</text>
<text x="537" y="348.7">SIZE</text>
</g>
<g font-size="4.9">
<text x="309.3" y="111.6">5566-18AS-RE</text>
<text x="487.3" y="135.7">5566-10AS-V</text>
<text x="412.6" y="424.8">C-SIZE</text>
</g>
<g font-size="4.8">
<text x="539.9" y="167.6">CKT.</text>
<text x="539.9" y="255.2">CKT.</text>
<text x="537" y="342.8">CKT.</text>
<text x="518.2" y="411.6">PSD</text>
<text x="531.4" y="411.6">000</text>
<text x="437.5" y="424.7">5566</text>
</g>
<text font-size="4.7" x="220.6" y="223.3">5566-10AMS-RE</text>
<g font-size="4.5">
<text x="273.6" y="166.3">EDP. NO.</text>
<text x="363.6" y="166.3">EDP. NO.</text>
<text x="452.3" y="166.4">EDP. NO.</text>
<text x="70.7" y="188" transform="rotate(-90 70.7 188)">4</text>
<text x="171" y="188.9" transform="rotate(-90 171 188.9)">4</text>
<text x="69.5" y="243.2" transform="rotate(-90 69.5 243.2)">TRAY PACKED PER TA</text>
<text x="170.7" y="244.1" transform="rotate(-90 170.7 244.1)">TRAY PACKED PER TA</text>
<text x="83.4" y="253.8">EDP. NO.</text>
<text x="183.5" y="253.8">EDP. NO.</text>
<text x="273.4" y="253.8">EDP. NO.</text>
<text x="363.5" y="254.3">EDP. NO.</text>
<text x="454" y="254.1">EDP. NO.</text>
<text x="93.6" y="341.5">EDP. NO.</text>
<text x="183.6" y="341.5">EDP. NO.</text>
<text x="273.6" y="341.5">EDP. NO.</text>
<text x="363.6" y="341.5">EDP. NO.</text>
<text x="453.6" y="341.5">EDP. NO.</text>
</g>
<g font-size="4.4">
<text x="307.3" y="68.9">COLORED PART NUMBERS</text>
<text x="318.5" y="166.3">ENG. NO.</text>
<text x="408.5" y="166.3">ENG. NO.</text>
<text x="497.3" y="166.4">ENG. NO.</text>
<text x="128.4" y="253.8">ENG. NO.</text>
<text x="228.4" y="253.8">ENG. NO.</text>
<text x="319.7" y="253.6">ENG. NO.</text>
<text x="409.7" y="254">ENG. NO.</text>
<text x="500.2" y="253.8">ENG. NO.</text>
<text x="138.5" y="341.5">ENG. NO.</text>
<text x="228.5" y="341.5">ENG. NO.</text>
<text x="318.5" y="341.5">ENG. NO.</text>
<text x="408.5" y="341.5">ENG. NO.</text>
<text x="498.5" y="341.5">ENG. NO.</text>
<text x="87.4" y="399.1">PARTS WITHOUT DRAIN HOLES</text>
</g>
<g font-size="4.2">
<text x="24.5" y="4">12</text>
<text x="74" y="4">11</text>
<text x="119" y="4">10</text>
<text x="165.4" y="4">9</text>
<text x="210.6" y="4">8</text>
<text x="255.8" y="4">7</text>
<text x="301" y="4">6</text>
<text x="346.2" y="4">5</text>
<text x="391.4" y="4">4</text>
<text x="436.6" y="4">3</text>
<text x="481.8" y="4">2</text>
<text x="531.1" y="4">1</text>
<text x="1.1" y="33.2">H</text>
<text x="554.9" y="33.2">H</text>
<text x="1" y="90.4">G</text>
<text x="554.8" y="90.4">G</text>
<text x="1.4" y="141.2">F</text>
<text x="555.2" y="141.2">F</text>
<text x="1.3" y="192">E</text>
<text x="555.1" y="192">E</text>
<text x="1.1" y="242.8">D</text>
<text x="554.9" y="242.8">D</text>
<text x="1.1" y="293.6">C</text>
<text x="554.9" y="293.6">C</text>
<text x="1.3" y="344.4">B</text>
<text x="555.1" y="344.4">B</text>
<text x="1.3" y="401.6">A</text>
<text x="555.1" y="401.6">A</text>
<text x="7.1" y="425.3">DOCUMENT STATUS</text>
<text x="53.6" y="425.3">P1</text>
<text x="65.2" y="425.3">RELEASE DATE</text>
<text x="102.7" y="425.3">2022/05/18</text>
<text x="130.7" y="425.3">11:56:17</text>
<text x="24.5" y="430.8">12</text>
<text x="74" y="430.8">11</text>
<text x="119" y="430.8">10</text>
<text x="165.4" y="430.8">9</text>
<text x="210.6" y="430.8">8</text>
<text x="255.8" y="430.8">7</text>
<text x="301" y="430.8">6</text>
<text x="346.2" y="430.8">5</text>
<text x="391.4" y="430.8">4</text>
<text x="436.6" y="430.8">3</text>
<text x="481.8" y="430.8">2</text>
<text x="531.1" y="430.8">1</text>
</g>
<g font-size="4">
<text x="542.3" y="111.7">18</text>
<text x="542.3" y="117.7">16</text>
<text x="542.3" y="123.7">14</text>
<text x="542.3" y="129.7">12</text>
<text x="542.3" y="135.7">10</text>
<text x="542.3" y="199.3">18</text>
<text x="542.3" y="205.3">16</text>
<text x="542.3" y="211.3">14</text>
<text x="542.3" y="217.3">12</text>
<text x="542.3" y="223.3">10</text>
<text x="542.3" y="286.9">18</text>
<text x="542.3" y="292.9">16</text>
<text x="542.3" y="298.9">14</text>
<text x="542.3" y="304.9">12</text>
<text x="542.3" y="310.9">10</text>
</g>
<g font-size="3.9">
<text x="483.7" y="381">MINI FIT JR VERTICAL</text>
<text x="468.5" y="385.8">HEADER ASSEMBLIES WITHOUT PEGS</text>
<text x="474" y="398.2">PRODUCT CUSTOMER DRAWING</text>
<text x="460.8" y="424.4">SEE TABLE</text>
<text x="490.7" y="424.4">GENERAL MARKET</text>
<text x="536.2" y="424.4">4 OF 5</text>
</g>
<g font-size="3.8">
<text x="377" y="383.9">EC NO: 693980</text>
<text x="377" y="388.9">DRWN: ABHISP1</text>
<text x="436.5" y="388.9">2022/05/13</text>
<text x="377" y="393.9">CHK'D:</text>
<text x="390.5" y="393.9">GGA</text>
<text x="436.5" y="393.9">2022/05/18</text>
<text x="377" y="398.9">APPR:</text>
<text x="390.5" y="398.9">GGA</text>
<text x="436.5" y="398.9">2022/05/18</text>
<text x="377.1" y="403.9">INITIAL REVISION:</text>
<text x="377" y="408.9">DRWN: H.HIRAMOTO</text>
<text x="377" y="413.9">APPR:</text>
<text x="390.5" y="413.9">FSMITH</text>
<text x="436.5" y="408.9">1989/04/03</text>
<text x="436.5" y="413.9">2012/05/04</text>
</g>
<g font-size="3.4">
<text x="376.9" y="360.8">CURRENT REV DESC: OBSOLETED PART NUMBER</text>
<text x="376.9" y="364">AS PER PCN#511877</text>
</g>
<g font-size="2.9">
<text x="333.6" y="356.1">THIS DRAWING CONTAINS INFORMATION THAT IS PROPRIETARY TO MOLEX ELECTRONIC TECHNOLOGIES, LLC AND SHOULD NOT BE USED WITHOUT WRITTEN PERMISSION</text>
<text x="336.8" y="372.2">GENERAL TOLERANCES</text>
<text x="340.2" y="375.8">(UNLESS SPECIFIED)</text>
<text x="352.8" y="380.9">MM</text>
<text x="365.5" y="380.9">INCH</text>
<text x="332.6" y="385.8">4 PLACES</text>
<text x="348.7" y="385.7">±</text>
<text x="363.1" y="385.7">±</text>
<text x="332.6" y="391.3">3 PLACES</text>
<text x="348.7" y="391.3">±</text>
<text x="363.1" y="391.3">±</text>
<text x="366.8" y="391.3">0.005</text>
<text x="332.6" y="396.8">2 PLACES</text>
<text x="348.7" y="396.8">±</text>
<text x="353.8" y="396.8">0.13</text>
<text x="363.1" y="396.8">±</text>
<text x="367.6" y="396.8">0.01</text>
<text x="332.6" y="402.3">1 PLACE</text>
<text x="332.7" y="407.8">0 PLACES</text>
<text x="348.7" y="402.3">±</text>
<text x="348.7" y="407.8">±</text>
<text x="353.8" y="402.3">0.25</text>
<text x="363.1" y="402.3">±</text>
<text x="363.1" y="407.8">±</text>
<text x="336.8" y="413.4">ANGULAR TOL</text>
<text x="363.1" y="413.3">±</text>
<text x="367.4" y="413.4">0.5 °</text>
<text x="338.1" y="418.4">DRAFT WHERE APPLICABLE</text>
<text x="342.1" y="425.6">WITHIN DIMENSIONS</text>
<text x="345.8" y="422">MUST REMAIN</text>
</g>
<text font-size="2.4" x="542.1" y="403.1">REVISION</text>
<g font-size="2.3">
<text x="332.4" y="359.6">DIMENSION UNITS</text>
<text x="360" y="359.6">SCALE</text>
<text x="455.3" y="403.1">DOCUMENT NUMBER</text>
<text x="517.3" y="403.1">DOC TYPE</text>
<text x="529.8" y="403.1">DOC PART</text>
<text x="377.9" y="417.6">THIRD ANGLE PROJECTION</text>
<text x="415.9" y="417.6">DRAWING</text>
<text x="439.2" y="417.6">SERIES</text>
<text x="455.3" y="417.6">MATERIAL NUMBER</text>
<text x="488.4" y="417.6">CUSTOMER</text>
<text x="532.3" y="417.6">SHEET NUMBER</text>
</g>
<g font-size="1.1">
<text x="5" y="428.2">FORMAT: Eng-lega-master-tb-prod-C</text>
<text x="5" y="429.6">REVISION: E1</text>
<text x="5" y="431">DATE: 2021/05/01</text>
</g>
</svg>
